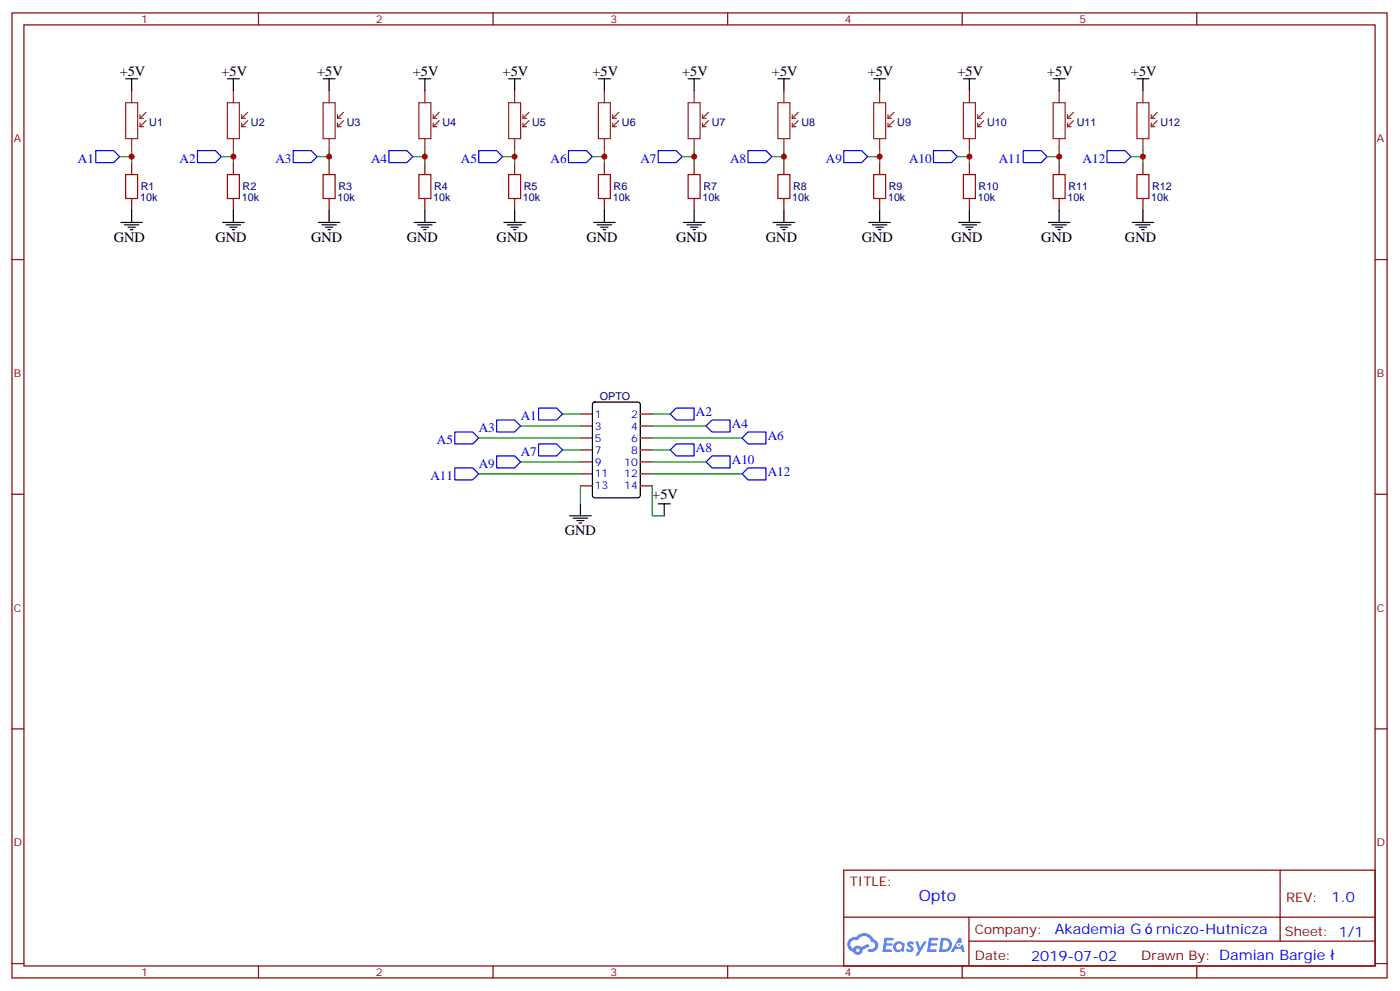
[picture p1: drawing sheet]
<svg xmlns="http://www.w3.org/2000/svg" width="413mm" height="292mm" viewBox="0 0 413 292" stroke-linecap="round" stroke-linejoin="round" font-family="sans-serif">
<g fill="none" stroke="#870000" stroke-width=".35">
<path d="M3.5 3.8h405.4v284.3h-405.4zM7.1 7.3h398.2v277.3h-398.2zM76.2 3.8v3.5M145.3 3.8v3.5M214.5 3.8v3.5M283.6 3.8v3.5M352.8 3.8v3.5M3.5 76.5h3.6M405.3 76.5h3.6M3.5 145.6h3.6M405.3 145.6h3.6M3.5 214.8h3.6"/>
<path d="M405.3 214.8h3.6M248.7 256.4h156.6v28.2h-156.6zM377.3 256.4v20.9M248.7 270.2h156.5M285.6 277.3h119.6M285.6 270.2v14.2M3.5 283.9h3.6M76.2 284.6v3.5M145.3 284.6v3.5M214.5 284.6v3.5M283.6 284.6v3.5M352.8 284.6v3.5"/>
<path d="M405.3 283.9h3.6"/>
</g>
<g fill="#5487ff">
<path d="M267.7 277.6a1.22 1.22 0 0 1 1.7 .2l-.4 .6a.47 .47 0 0 0-.3-.4 .47 .47 0 0 0-.5 .2l.1 .2a1.14 1.14 0 0 1 .8 1.8 1.14 1.14 0 0 1-1.9 0l-.2-.2 .5-.6 .7 .5a.29 .29 0 0 0 .3-.3 .29 .29 0 0 0-.2-.3 1.04 1.04 0 0 1-.6-1.7z"/>
<path d="M260.7 276.3h2.4l.3 .2-.2 .5-1.8 .1-.1 .8h1.5l.3 .4-.3 .4h-1.6l-.2 1.1h1.7l.2 .3-.2 .3-2.6 .1z"/>
<path d="M273.8 276.3h2.4l.3 .2-.1 .5-1.8 .1-.2 .8h1.6l.3 .4-.4 .4h-1.6l-.1 1.1h1.7l.2 .3-.2 .3-2.6 .1z"/>
<path d="M282.6 276.3h.7l.3 1.3-.6 .3a.69 .69 0 0 0-1 .3 .69 .69 0 0 0 .4 .9 .69 .69 0 0 0 .9-.6l.5-.2 .6 2.2h-.8l-.2-.9h-1.8l-.5 .9h-.8z"/>
<path d="M269.8 277.4h.8l.6 1.8 1.1-1.8h.9l-2.6 4.2h-.8l.9-1.5z"/>
<path d="M277.4 276.3l-.6 4.2h1.3a2.11 2.11 0 0 0 2.5-2.1 2.11 2.11 0 0 0-2.5-2.1zM278.1 277.1a1.39 1.39 0 0 1 1.7 1.4 1.39 1.39 0 0 1-1.8 1.3h-.3z"/>
<path d="M263.7 277.9a1.54 1.54 0 0 0-.1 2.2 1.54 1.54 0 0 0 2.2 .1l.6 .3 .3-2.3-.2-.3h-.4a1.49 1.49 0 0 0-2.4 0zM264 278.9a.94 .94 0 0 1 1.8 0 .94 .94 0 0 1-1.8 0z"/>
<path d="M250.4 276.7a2.18 2.18 0 0 0 1.1 3.7 1.44 1.44 0 0 0 1.6 .9 1.44 1.44 0 0 0 1.2-1.4l2-1.1-.5-.7-1.9 1a1.47 1.47 0 0 0-2.4 .4 1.39 1.39 0 0 1-.7-1.9 1.39 1.39 0 0 1 2-.5 2.12 2.12 0 0 1 2.2-1.3 2.12 2.12 0 0 1 1.9 1.7 1.14 1.14 0 0 1 1.1 1.4 1.14 1.14 0 0 1-1.7 .7 .43 .43 0 0 0-.5 .4 .43 .43 0 0 0 .4 .5 1.98 1.98 0 0 0 2.5-1.2 1.98 1.98 0 0 0-1.2-2.6 3.1 3.1 0 0 0-5.3-.6l-.9 .1zM252.3 280a.55 .55 0 0 1 1.1 0 .55 .55 0 0 1-1.1 0z"/>
<circle cx="282.6" cy="278.4" r=".26"/>
</g>
<g fill="none" stroke="#000" stroke-width=".35">
<path d="M37 23.2h3.6M38.8 23.2v3.5M67 23.2h3.6M68.8 23.2v3.5M95.2 23.2h3.6M97 23.2v3.5M123.5 23.2h3.5M125.2 23.2v3.5M149.9 23.2h3.6M151.7 23.2v3.5M176.4 23.2h3.5M178.2 23.2v3.5"/>
<path d="M202.8 23.2h3.6M204.6 23.2v3.5M229.3 23.2h3.5M231.1 23.2v3.5M257.5 23.2h3.6M259.3 23.2v3.5M284 23.2h3.5M285.8 23.2v3.5M310.4 23.2h3.6M312.2 23.2v3.5M335.1 23.2h3.6M336.9 23.2v3.5"/>
<path d="M35.6 65.5h6.4M36.7 66.3h4.2M37.7 67h2.2M38.5 67.7h.7M38.8 62v3.5M65.6 65.5h6.4M66.7 66.3h4.2M67.7 67h2.1M68.4 67.7h.7M68.8 62v3.5M93.8 65.5h6.4M94.9 66.3h4.2"/>
<path d="M96 67h2.1M96.7 67.7h.7M97 62v3.5M122.1 65.5h6.3M123.1 66.3h4.3M124.2 67h2.1M124.9 67.7h.7M125.2 62v3.5M148.5 65.5h6.4M149.6 66.3h4.2M150.6 67h2.2M151.3 67.7h.7"/>
<path d="M151.7 62v3.5M175 65.5h6.3M176 66.3h4.3M177.1 67h2.1M177.8 67.7h.7M178.2 62v3.5M201.4 65.5h6.4M202.5 66.3h4.2M203.6 67h2.1M204.3 67.7h.7M204.6 62v3.5M227.9 65.5h6.3"/>
<path d="M229 66.3h4.2M230 67h2.1M230.7 67.7h.7M231.1 62v3.5M256.1 65.5h6.4M257.2 66.3h4.2M258.2 67h2.1M258.9 67.7h.7M259.3 62v3.5M282.6 65.5h6.3M283.6 66.3h4.3M284.7 67h2.1"/>
<path d="M285.4 67.7h.7M285.8 62v3.5M309 65.5h6.4M310.1 66.3h4.2M311.1 67h2.2M311.9 67.7h.7M312.2 62v3.5M333.7 65.5h6.4M334.8 66.3h4.2M335.8 67h2.2M336.5 67.7h.8M336.9 62v3.5"/>
<path d="M174.9 118.7l.4-.2h12.7l.7 .4v27.1l-.4 .6-13 .1-.6-.5-.1-27zM167.9 152h6.4M169 152.7h4.2M170 153.4h2.2M170.7 154.1h.7M171.1 148.4v3.6M194 148.4h3.6M195.8 148.4v3.6"/>
</g>
<g fill="none" stroke="#870000" stroke-width=".35">
<path d="M38.8 47.9v3.5M38.8 58.5v3.5M68.8 47.9v3.5M68.8 58.5v3.5M97 47.9v3.5M97 58.5v3.5M125.2 47.9v3.5M125.2 58.5v3.5M151.7 47.9v3.5M151.7 58.5v3.5M178.2 47.9v3.5M178.2 58.5v3.5"/>
<path d="M204.6 47.9v3.5M204.6 58.5v3.5M231.1 47.9v3.5M231.1 58.5v3.5M259.3 47.9v3.5M259.3 58.5v3.5M285.8 47.9v3.5M285.8 58.5v3.5M312.2 47.9v3.5M312.2 58.5v3.5M336.9 47.9v3.5M336.9 58.5v3.5"/>
<path d="M171.1 122h3.5M171.1 125.5h3.5M171.1 129h3.5M171.1 132.6h3.5M171.1 136.1h3.5M171.1 139.6h3.5M188.7 122h3.6M188.7 125.5h3.6M188.7 129h3.6M188.7 132.6h3.6M188.7 136.1h3.6M188.7 139.6h3.6"/>
<path d="M171.1 143.2h3.5M188.7 143.2h3.6"/>
</g>
<path d="M37 51.4h3.6v7.1h-3.6zM67 51.4h3.6v7.1h-3.6zM95.2 51.4h3.6v7.1h-3.6zM123.5 51.4h3.5v7.1h-3.5zM149.9 51.4h3.6v7.1h-3.6zM176.4 51.4h3.5v7.1h-3.5zM202.8 51.4h3.6v7.1h-3.6zM229.3 51.4h3.5v7.1h-3.5zM257.5 51.4h3.6v7.1h-3.6zM284 51.4h3.5v7.1h-3.5zM310.4 51.4h3.6v7.1h-3.6zM335.1 51.4h3.6v7.1h-3.6z" fill="none" stroke="#a10000" stroke-width=".35"/>
<g fill="none" stroke="#8c2424" stroke-width=".35">
<path d="M37 30.3h3.6v10.6h-3.6zM38.8 26.7v3.6M41.3 34.9h1M41.3 33.8v1.1M41.3 36.3v1M41.3 37.3h1M43 33.1l-1.7 1.8M43 35.6l-1.7 1.7M67 30.3h3.6v10.6h-3.6zM68.8 26.7v3.6M71.3 34.9h1M71.3 37.3h1"/>
<path d="M71.3 33.8v1.1M71.3 36.3v1M73 33.1l-1.7 1.8M73 35.6l-1.7 1.7M95.2 30.3h3.6v10.6h-3.6zM97 26.7v3.6M99.5 34.9h1M99.5 37.3h1M99.5 33.8v1.1M99.5 36.3v1M101.2 33.1l-1.7 1.8M101.2 35.6l-1.7 1.7"/>
<path d="M123.5 30.3h3.5v10.6h-3.5zM125.2 26.7v3.6M127.7 34.9h1.1M127.7 37.3h1.1M127.7 33.8v1.1M127.7 36.3v1M129.5 33.1l-1.8 1.8M129.5 35.6l-1.8 1.7M149.9 30.3h3.6v10.6h-3.6zM151.7 26.7v3.6M154.2 34.9h1M154.2 37.3h1"/>
<path d="M154.2 33.8v1.1M154.2 36.3v1M155.9 33.1l-1.7 1.8M155.9 35.6l-1.7 1.7M176.4 30.3h3.5v10.6h-3.5zM178.2 26.7v3.6M180.6 34.9h1.1M180.6 37.3h1.1M180.6 33.8v1.1M180.6 36.3v1M182.4 33.1l-1.8 1.8M182.4 35.6l-1.8 1.7"/>
<path d="M202.8 30.3h3.6v10.6h-3.6zM204.6 26.7v3.6M207.1 34.9h1M207.1 37.3h1M207.1 33.8v1.1M207.1 36.3v1M208.8 33.1l-1.7 1.8M208.8 35.6l-1.7 1.7M229.3 30.3h3.5v10.6h-3.5zM231.1 26.7v3.6M233.5 34.9h1.1M233.5 37.3h1.1"/>
<path d="M233.5 33.8v1.1M233.5 36.3v1M235.3 33.1l-1.8 1.8M235.3 35.6l-1.8 1.7M257.5 30.3h3.6v10.6h-3.6zM259.3 26.7v3.6M261.8 34.9h1M261.8 37.3h1M261.8 33.8v1.1M261.8 36.3v1M263.5 33.1l-1.7 1.8M263.5 35.6l-1.7 1.7"/>
<path d="M284 30.3h3.5v10.6h-3.5zM285.8 26.7v3.6M288.2 34.9h1.1M288.2 37.3h1.1M288.2 33.8v1.1M288.2 36.3v1M290 33.1l-1.8 1.8M290 35.6l-1.8 1.7M310.4 30.3h3.6v10.6h-3.6zM312.2 26.7v3.6M314.7 34.9h1M314.7 37.3h1"/>
<path d="M314.7 33.8v1.1M314.7 36.3v1M316.4 33.1l-1.7 1.8M316.4 35.6l-1.7 1.7M335.1 30.3h3.6v10.6h-3.6zM336.9 26.7v3.6M339.4 34.9h1M339.4 37.3h1M339.4 33.8v1.1M339.4 36.3v1M341.1 33.1l-1.7 1.8M341.1 35.6l-1.7 1.7"/>
<path d="M38.8 40.9v3.5M68.8 40.9v3.5M97 40.9v3.5M125.2 40.9v3.5M151.7 40.9v3.5M178.2 40.9v3.5M204.6 40.9v3.5M231.1 40.9v3.5M259.3 40.9v3.5M285.8 40.9v3.5M312.2 40.9v3.5M336.9 40.9v3.5"/>
</g>
<g fill="none" stroke="#00f" stroke-width=".35">
<path d="M28.2 44.4h5.3l1.8 1.7-1.8 1.8h-5.3zM58.2 44.4h5.3l1.8 1.7-1.8 1.8h-5.3zM86.4 44.4h5.3l1.8 1.7-1.8 1.8h-5.3zM114.7 44.4h5.2l1.8 1.7-1.8 1.8h-5.2zM141.1 44.4h5.3l1.8 1.7-1.8 1.8h-5.3zM167.6 44.4h5.3l1.7 1.7-1.7 1.8h-5.3zM194 44.4h5.3l1.8 1.7-1.8 1.8h-5.3zM220.5 44.4h5.3l1.7 1.7-1.7 1.8h-5.3zM248.7 44.4h5.3l1.8 1.7-1.8 1.8h-5.3zM275.2 44.4h5.3l1.7 1.7-1.7 1.8h-5.3zM301.6 44.4h5.3l1.8 1.7-1.8 1.8h-5.3zM326.3 44.4h5.3l1.8 1.7-1.8 1.8h-5.3z"/>
<path d="M134.1 127.3h5.2l1.8 1.7-1.8 1.8h-5.2zM134.1 137.9h5.2l1.8 1.7-1.8 1.8h-5.2zM146.4 123.8h5.3l1.8 1.7-1.8 1.8h-5.3zM146.4 134.3h5.3l1.8 1.8-1.8 1.8h-5.3zM158.7 120.2h5.3l1.8 1.8-1.8 1.8h-5.3zM158.7 130.8h5.3l1.8 1.8-1.8 1.7h-5.3zM197.6 122l1.7-1.8h5.3v3.6h-5.3zM197.6 132.6l1.7-1.8h5.3v3.5h-5.3zM208.1 125.5l1.8-1.7h5.3v3.5h-5.3zM208.1 136.1l1.8-1.8h5.3v3.6h-5.3zM218.7 129l1.8-1.7h5.3v3.5h-5.3zM218.7 139.6l1.8-1.7h5.3v3.5h-5.3z"/>
</g>
<g fill="none" stroke="#008700" stroke-width=".35">
<path d="M35.3 46.1h3.5M38.8 44.4v3.5M65.3 46.1h3.5M68.8 44.4v3.5M93.5 46.1h3.5M97 44.4v3.5M121.7 46.1h3.5M125.2 44.4v3.5M148.2 46.1h3.5M151.7 44.4v3.5M174.6 46.1h3.6M178.2 44.4v3.5"/>
<path d="M201.1 46.1h3.5M204.6 44.4v3.5M227.5 46.1h3.6M231.1 44.4v3.5M255.8 46.1h3.5M259.3 44.4v3.5M282.2 46.1h3.6M285.8 44.4v3.5M308.7 46.1h3.5M312.2 44.4v3.5M333.4 46.1h3.5M336.9 44.4v3.5"/>
<path d="M141.1 129h30M141.1 139.6h30M153.5 125.5h17.6M153.5 136.1h17.6M165.8 122h5.3M165.8 132.6h5.3M192.3 122h5.3M192.3 125.5h15.8M192.3 129h26.4M192.3 132.6h5.3M192.3 136.1h15.8M192.3 139.6h26.4"/>
<path d="M171.1 143.2v5.2M192.3 143.2v8.8h3.5"/>
</g>
<g fill="#c00">
<circle cx="336.9" cy="46.1" r=".88"/>
<circle cx="285.8" cy="46.1" r=".88"/>
<circle cx="231.1" cy="46.1" r=".88"/>
<circle cx="178.2" cy="46.1" r=".88"/>
<circle cx="125.2" cy="46.1" r=".88"/>
<circle cx="68.8" cy="46.1" r=".88"/>
<circle cx="38.8" cy="46.1" r=".88"/>
<circle cx="97" cy="46.1" r=".88"/>
<circle cx="151.7" cy="46.1" r=".88"/>
<circle cx="204.6" cy="46.1" r=".88"/>
<circle cx="259.3" cy="46.1" r=".88"/>
<circle cx="312.2" cy="46.1" r=".88"/>
</g>
<text font-size="4.6" fill="#00f" x="270.8" y="265.4">Opto</text>
<g font-size="4.2">
<text x="35.3" y="22.5">+5V</text>
<text x="65.3" y="22.5">+5V</text>
<text x="93.5" y="22.5">+5V</text>
<text x="121.7" y="22.5">+5V</text>
<text x="148.2" y="22.5">+5V</text>
<text x="174.6" y="22.5">+5V</text>
<text x="201.1" y="22.5">+5V</text>
<text x="227.5" y="22.5">+5V</text>
<text x="255.8" y="22.5">+5V</text>
<text x="282.2" y="22.5">+5V</text>
<text x="308.7" y="22.5">+5V</text>
<text x="333.4" y="22.5">+5V</text>
<text x="33.5" y="71.4">GND</text>
<text x="63.5" y="71.4">GND</text>
<text x="91.7" y="71.4">GND</text>
<text x="119.9" y="71.4">GND</text>
<text x="146.4" y="71.4">GND</text>
<text x="172.9" y="71.4">GND</text>
<text x="199.3" y="71.4">GND</text>
<text x="225.8" y="71.4">GND</text>
<text x="254" y="71.4">GND</text>
<text x="280.5" y="71.4">GND</text>
<text x="306.9" y="71.4">GND</text>
<text x="331.6" y="71.4">GND</text>
<text x="192.3" y="147">+5V</text>
<text x="166.5" y="157.6">GND</text>
</g>
<g font-size="4.2" fill="#00f">
<text x="392.5" y="265.7">1.0</text>
<text x="310.9" y="275.2">Akademia G</text>
<text x="340.8" y="275.2">rniczo-Hutnicza</text>
<text x="304" y="283">2019-07-02</text>
</g>
<g font-size="3.9" fill="#00f">
<text x="23" y="47.9">A1</text>
<text x="52.9" y="47.9">A2</text>
<text x="81.2" y="47.9">A3</text>
<text x="109.4" y="47.9">A4</text>
<text x="135.8" y="47.9">A5</text>
<text x="162.3" y="47.9">A6</text>
<text x="188.8" y="47.9">A7</text>
<text x="215.2" y="47.9">A8</text>
<text x="243.4" y="47.9">A9</text>
<text x="268" y="47.9">A10</text>
<text x="294.4" y="47.9">A11</text>
<text x="319.1" y="47.9">A12</text>
<text x="153.5" y="123.8">A1</text>
<text x="205.1" y="122.6">A2</text>
<text x="128.8" y="130.8">A5</text>
<text x="141.1" y="127.3">A3</text>
<text x="215.7" y="126.1">A4</text>
<text x="226.3" y="129.6">A6</text>
<text x="141.1" y="137.9">A9</text>
<text x="153.5" y="134.3">A7</text>
<text x="205.1" y="133.2">A8</text>
<text x="215.7" y="136.7">A10</text>
<text x="126.9" y="141.4">A11</text>
<text x="226.3" y="140.2">A12</text>
</g>
<g font-size="3.9" fill="#800">
<text x="250.5" y="261">TITLE:</text>
<text x="379.1" y="265.7">REV:</text>
<text x="287.4" y="275.2">Company:</text>
<text x="378.7" y="275.8">Sheet: 1/1</text>
<text x="287.4" y="282.9">Date:</text>
<text x="336.4" y="282.9">Drawn By: Damian Bargie</text>
</g>
<g font-size="3.2" fill="#800">
<text x="41.6" y="6.8">1</text>
<text x="110.8" y="6.8">2</text>
<text x="179.9" y="6.8">3</text>
<text x="249.1" y="6.8">4</text>
<text x="318.2" y="6.8">5</text>
<text x="4.1" y="41.9">A</text>
<text x="405.9" y="41.9">A</text>
<text x="4.1" y="111.1">B</text>
<text x="405.9" y="111.1">B</text>
<text x="4.1" y="180.2">C</text>
<text x="405.9" y="180.2">C</text>
<text x="4.1" y="249.3">D</text>
<text x="405.9" y="249.3">D</text>
<text x="41.6" y="287.6">1</text>
<text x="110.8" y="287.6">2</text>
<text x="179.9" y="287.6">3</text>
<text x="249.1" y="287.6">4</text>
<text x="318.2" y="287.6">5</text>
</g>
<g font-size="3.2" fill="#000080">
<text x="44" y="37">U1</text>
<text x="74" y="37">U2</text>
<text x="102.2" y="37">U3</text>
<text x="130.4" y="37">U4</text>
<text x="156.9" y="37">U5</text>
<text x="183.3" y="37">U6</text>
<text x="209.8" y="37">U7</text>
<text x="236.3" y="37">U8</text>
<text x="264.5" y="37">U9</text>
<text x="290.9" y="37">U10</text>
<text x="317.4" y="37">U11</text>
<text x="342.1" y="37">U12</text>
<text x="41.3" y="59.3">10k</text>
<text x="41.5" y="56.1">R1</text>
<text x="71.3" y="59.3">10k</text>
<text x="71.5" y="56.1">R2</text>
<text x="99.5" y="59.3">10k</text>
<text x="99.7" y="56.1">R3</text>
<text x="127.7" y="59.3">10k</text>
<text x="128" y="56.1">R4</text>
<text x="154.2" y="59.3">10k</text>
<text x="154.4" y="56.1">R5</text>
<text x="180.6" y="59.3">10k</text>
<text x="180.9" y="56.1">R6</text>
<text x="207.1" y="59.3">10k</text>
<text x="207.3" y="56.1">R7</text>
<text x="233.5" y="59.3">10k</text>
<text x="233.8" y="56.1">R8</text>
<text x="261.8" y="59.3">10k</text>
<text x="262" y="56.1">R9</text>
<text x="288.2" y="59.3">10k</text>
<text x="288.5" y="56.1">R10</text>
<text x="314.7" y="59.3">10k</text>
<text x="314.9" y="56.1">R11</text>
<text x="339.4" y="59.3">10k</text>
<text x="339.6" y="56.1">R12</text>
<text x="176.8" y="117.8">OPTO</text>
</g>
<g font-size="3.2" fill="#00f">
<text x="175.3" y="123">1</text>
<text x="186" y="123">2</text>
<text x="175.3" y="126.6">3</text>
<text x="175.3" y="130.1">5</text>
<text x="186" y="126.6">4</text>
<text x="186" y="130.1">6</text>
<text x="175.3" y="133.6">7</text>
<text x="175.3" y="137.2">9</text>
<text x="184" y="137.2">10</text>
<text x="186" y="133.6">8</text>
<text x="175.3" y="140.7">11</text>
<text x="184" y="140.7">12</text>
<text x="175.3" y="144.2">13</text>
<text x="184" y="144.2">14</text>
</g>
</svg>
